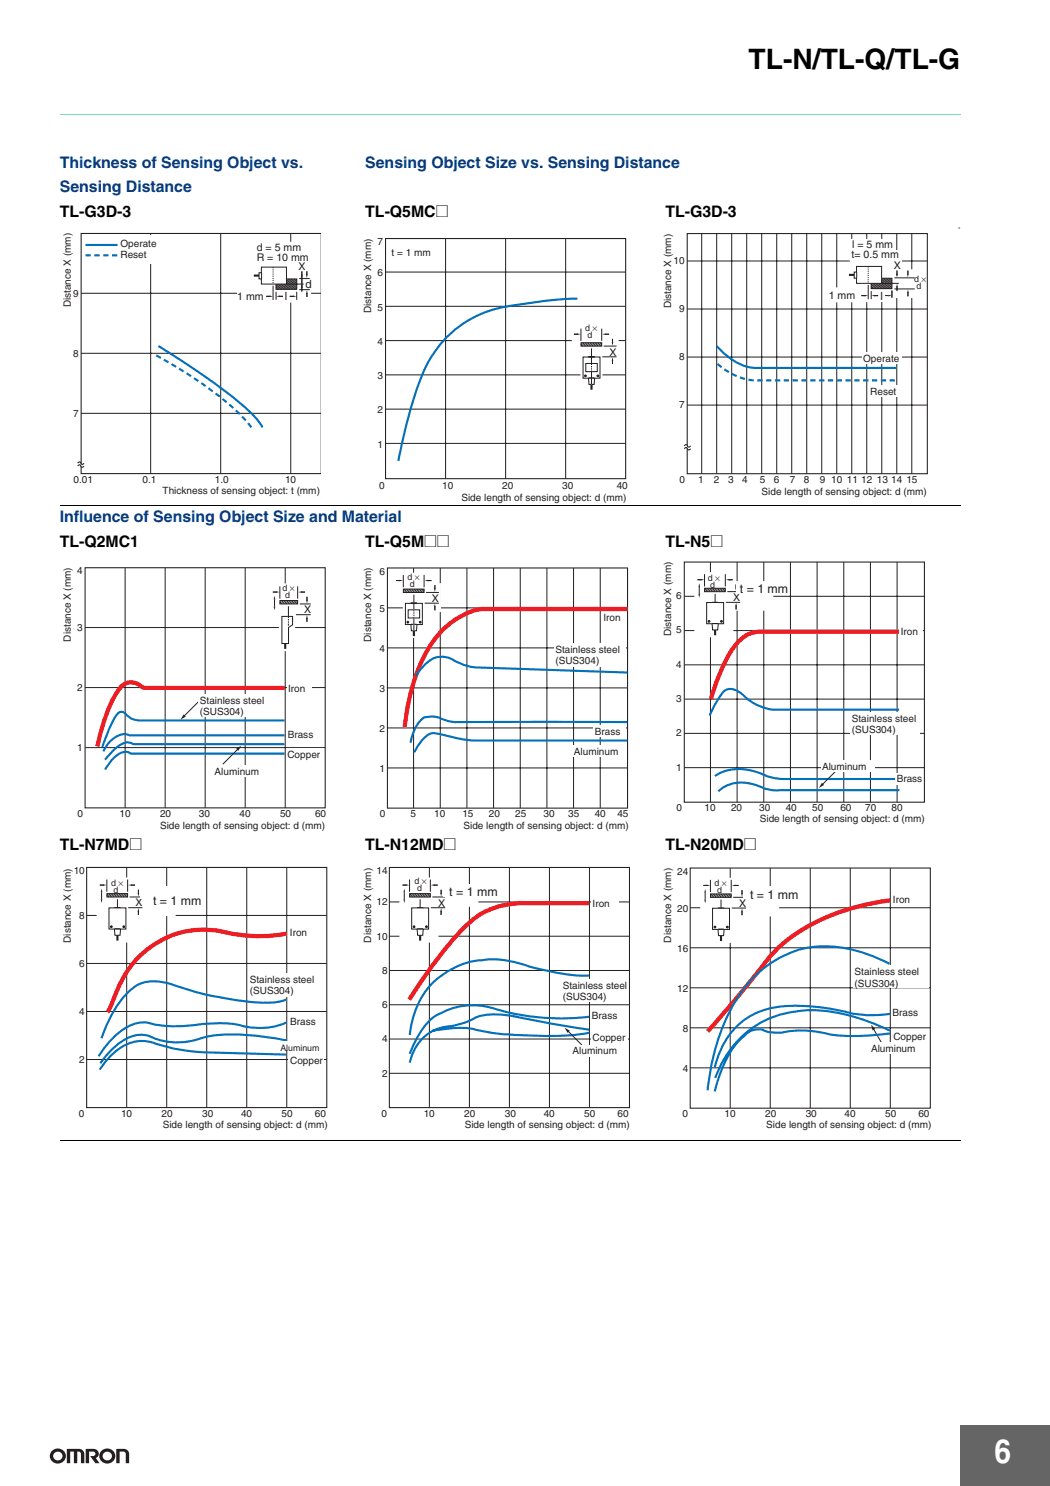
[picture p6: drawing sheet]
<svg xmlns="http://www.w3.org/2000/svg" width="210mm" height="297mm" viewBox="0 0 210 297" stroke-linecap="round" stroke-linejoin="round" font-family="sans-serif">
<g fill="#231f20">
<path d="M13.4 289.6h2.4a1.05 1.05 0 0 1 1.1 1v1.9h-.7v-1.9a.55 .55 0 0 0-.8-.4v2.3h-.6v-2.3h-.8v2.3h-.6z"/>
<path d="M23.2 289.6h.7a1.52 1.52 0 0 1 1.9 .7v2.2h-.7v-1.9v-.2l-.4-.2h-.8v2.3h-.7z"/>
<path d="M17.1 289.6h.7a1.54 1.54 0 0 1 1.9 .7 .9 .9 0 0 1-.6 1.2l.8 1h-.8l-1.1-1.5h.6a.45 .45 0 0 0 .5-.4 .45 .45 0 0 0-.5-.4h-.8v2.3h-.7z"/>
<path d="M10.7 291a.9 .9 0 0 0 1.8 0 .9 .9 0 0 0-1.8 0zM10.3 290.2a1.59 1.59 0 0 1 2.3-.3 1.59 1.59 0 0 1 0 2.3 1.59 1.59 0 0 1-2.3-.3 1.43 1.43 0 0 1 0-1.7z"/>
<path d="M20.6 291a.9 .9 0 0 0 1.8 0 .9 .9 0 0 0-1.8 0zM20.1 290.2a1.59 1.59 0 0 1 2.4-.3 1.59 1.59 0 0 1 0 2.3 1.59 1.59 0 0 1-2.4-.3 1.43 1.43 0 0 1 0-1.7z"/>
</g>
<path d="M192 285h17.9v12h-17.9z" fill="#656565"/>
<path d="M192 284.9v12.1M192 285h17.9" fill="none" stroke="#656565" stroke-width=".2"/>
<path d="M12 22.4h180v2.5h-180z" fill="#fff"/>
<path d="M12 22.9h180" fill="none" stroke="#33e69a" stroke-width=".2"/>
<path d="M12 101h180M12 228h180" fill="none" stroke="#000" stroke-width=".2"/>
<path d="M16.2 46.7h48v48h-48z" fill="#fff"/>
<path d="M64.2 46.7h-48v48h48" fill="none" stroke="#231f20" stroke-width=".21"/>
<path d="M16.2 58.6h48M30.1 46.7v48M44.1 46.7v48M58.1 46.7v48M16.2 70.6h48M16.2 82.6h48" fill="none" stroke="#231f20" stroke-width=".2"/>
<path d="M31.7 69.2l.8 .5a137.7 137.7 0 0 1 17.2 12.4l2.1 2.3 .7 1" fill="none" stroke="#0072bc" stroke-width=".42"/>
<path d="M31.2 71l.7 .4a80.1 80.1 0 0 1 16.4 11.8l2.3 2.7" fill="none" stroke="#0072bc" stroke-width=".42" stroke-dasharray="1.1 .7" stroke-linecap="butt"/>
<path d="M15.5 92.6l.2-.2a.38 .38 0 0 1 .6 .4h.3l.2-.2v.6l-.2 .2a.38 .38 0 0 1-.5-.4h-.4l-.2 .2z" fill="#fff"/>
<path d="M15.5 92.6l.2-.2a.38 .38 0 0 1 .6 .4h.3l.2-.2M15.5 93.2l.2-.2a.38 .38 0 0 1 .6 .3l.3 .1 .2-.2" fill="none" stroke="#231f20" stroke-width=".21"/>
<path d="M51.4 48.3h8.1v3.2h1.9v2.3h.8v6.7h-14.8v-3.1h2.8v-4.2h1.2z" fill="#fff"/>
<path d="M53.2 59.2h.8z" fill="#231f20"/>
<path d="M53.2 59.2h.8" fill="none" stroke="#231f20" stroke-width=".2"/>
<g fill="#231f20">
<path d="M53.9 59.1l.7 .1-.7 .2z"/>
<path d="M57.9 59.2h.8z"/>
</g>
<path d="M57.9 59.2h.8" fill="none" stroke="#231f20" stroke-width=".2"/>
<g fill="#231f20">
<path d="M58.6 59.1l.7 .1-.7 .2z"/>
<path d="M55.8 59.2h.8z"/>
</g>
<path d="M55.8 59.2h.8" fill="none" stroke="#231f20" stroke-width=".2"/>
<g fill="#231f20">
<path d="M55.2 59.2l.7-.1v.3z"/>
<path d="M60.4 56.8l.1 .7h-.3z"/>
</g>
<path d="M60.3 54.2v4.1" fill="none" stroke="#231f20" stroke-width=".2"/>
<g fill="#231f20">
<path d="M60.2 54.9h.3l-.2 .7z"/>
<path d="M61.4 58.6v.8z"/>
</g>
<path d="M61.4 58.6v.8" fill="none" stroke="#231f20" stroke-width=".2"/>
<g fill="#231f20">
<path d="M61.4 58l.1 .7h-.3z"/>
<path d="M61.3 54.2v.8z"/>
</g>
<path d="M61.3 54.2v.8" fill="none" stroke="#231f20" stroke-width=".2"/>
<path d="M61.2 54.9h.3l-.2 .7z" fill="#231f20"/>
<path d="M59.3 58.3v1.6" fill="none" stroke="#231f20" stroke-width=".2"/>
<path d="M55.2 55.8h4.1v2h-4.1z" fill="#fff"/>
<path d="M55.2 55.8h4.1v2h-4.1z" fill="none" stroke="#c7c8ca" stroke-width=".2"/>
<g fill="none" stroke="#231f20" stroke-width=".2">
<path d="M54.6 57.1v2.9M55.2 58.3v1.6M55.2 55.8h4.1v2h-4.1zM55.5 55.8l-.3 .5M55.8 55.8l-.6 .9M56.1 55.8l-.9 1.3M56.4 55.8l-1.2 1.8M56.8 55.8l-1.5 2M57.1 55.8l-1.5 2M57.3 56.8h3.4M57.4 55.8l-1.5 2M57.7 55.8l-1.5 2"/>
<path d="M58 55.8l-1.5 2M58.3 55.8l-1.5 2M58.6 55.8l-1.4 2M58.9 55.8l-1.4 2M59.3 55.8l-1.5 2M59.3 56.6l-.9 1.2M59.3 57l-.6 .8M59.3 56.1l-1.2 1.7M59.3 57.5l-.3 .3M59.8 55.7h2.1M59.8 57.9h2.1"/>
</g>
<path d="M52.3 53.4h5v3.4h-5v-1.1h-.5v-1.2h.5z" fill="#fff"/>
<path d="M52.3 53.4h5v3.4h-5v-1.1h-.5v-1.2h.5zM52.3 54.5v1.2" fill="none" stroke="#231f20" stroke-width=".2"/>
<path d="M54.6 53.4v3.4" fill="none" stroke="#231f20" stroke-width=".2" stroke-dasharray=".2 .2" stroke-linecap="butt"/>
<path d="M50.7 55.1h1.1" fill="none" stroke="#231f20" stroke-width=".42"/>
<path d="M16.6 47h18.3v5.7h-18.3z" fill="#fff"/>
<path d="M17.1 49h6.4" fill="none" stroke="#0072bc" stroke-width=".42"/>
<path d="M17.1 51h6.9" fill="none" stroke="#0072bc" stroke-width=".42" stroke-dasharray="1.1 .7" stroke-linecap="butt"/>
<path d="M77.1 47.7h48v48h-48z" fill="#fff"/>
<path d="M77.1 47.7h48v48h-48z" fill="none" stroke="#231f20" stroke-width=".21"/>
<path d="M77.1 54.4h48M89.1 47.7v48M101.1 47.7v48M113.1 47.7v48M77.1 61.2h48M77.1 68.1h48M77.1 74.9h48M77.1 81.8h48M77.1 88.6h48" fill="none" stroke="#231f20" stroke-width=".2"/>
<path d="M115.4 59.7a94.7 94.7 0 0 0-16.4 2.1 22.3 22.3 0 0 0-15.3 14.9 110.1 110.1 0 0 0-4.1 15.4" fill="none" stroke="#0072bc" stroke-width=".42"/>
<g fill="#fff">
<path d="M114.3 65.2h7.8v2.1h1.6v5.8h-3.3v5.2h-4.4v-8.6h-1.7z"/>
<path d="M116.6 71.4h3.3v4.2h-1l-.1 1.2h-1.1l-.1-1.2h-1z"/>
</g>
<path d="M117.6 71.4h-1v4.2h1l.1 1.2h1.1l.1-1.2h1v-4.2h-1.1" fill="none" stroke="#231f20" stroke-width=".2"/>
<path d="M117.1 72.7h2.3v1.6h-2.3z" fill="#fff"/>
<path d="M117.1 72.7h2.3v1.6h-2.3z" fill="none" stroke="#231f20" stroke-width=".2"/>
<circle cx="117" cy="75.1" r=".17" fill="#231f20"/>
<circle cx="117" cy="75.1" r=".17" fill="none" stroke="#231f20" stroke-width=".2"/>
<circle cx="119.5" cy="75.1" r=".17" fill="#231f20"/>
<circle cx="119.5" cy="75.1" r=".17" fill="none" stroke="#231f20" stroke-width=".2"/>
<path d="M117.7 75.6h1.1z" fill="#231f20"/>
<path d="M117.7 75.6h1.1" fill="none" stroke="#231f20" stroke-width=".2"/>
<path d="M118.2 76.9v1" fill="none" stroke="#231f20" stroke-width=".42"/>
<path d="M117.6 71.3h1.3z" fill="#231f20"/>
<path d="M117.6 71.3h1.3" fill="none" stroke="#231f20" stroke-width=".2"/>
<path d="M116.1 68.5h4.2v.7h-4.2z" fill="#fff"/>
<g fill="none" stroke="#231f20" stroke-width=".2">
<path d="M116.1 68.5h4.2v.7h-4.2zM116.4 68.5l-.3 .5M116.8 68.5l-.4 .7M117.1 68.5l-.4 .7M117.4 68.5l-.3 .7M117.7 68.5l-.3 .7M118.1 68.5l-.4 .7M118.4 68.5l-.3 .7M118.7 68.5l-.3 .7M119.1 68.5l-.4 .7M119.4 68.5l-.4 .7M119.7 68.5l-.3 .7"/>
<path d="M120.1 68.5l-.4 .7M120.3 68.7l-.3 .5M120.4 71.3h2.9M120.7 69.2h2.6"/>
</g>
<path d="M114.7 66.8h.8z" fill="#231f20"/>
<path d="M114.7 66.8h.8" fill="none" stroke="#231f20" stroke-width=".2"/>
<g fill="#231f20">
<path d="M115.4 66.7l.7 .1-.7 .2z"/>
<path d="M121 66.8h.8z"/>
</g>
<path d="M121 66.8h.8" fill="none" stroke="#231f20" stroke-width=".2"/>
<g fill="#231f20">
<path d="M120.4 66.8l.7-.1v.3z"/>
<path d="M122.4 72v.7z"/>
</g>
<path d="M122.4 72v.7" fill="none" stroke="#231f20" stroke-width=".2"/>
<g fill="#231f20">
<path d="M122.4 71.4l.2 .7h-.3z"/>
<path d="M122.4 67.7v.8z"/>
</g>
<path d="M122.4 67.7v.8" fill="none" stroke="#231f20" stroke-width=".2"/>
<path d="M122.3 68.4h.3l-.2 .7z" fill="#231f20"/>
<path d="M116.1 65.7v2.4M120.3 65.7v2.4" fill="none" stroke="#231f20" stroke-width=".2"/>
<path d="M118.2 69.6v3.4z" fill="#fff"/>
<path d="M118.2 69.6v3.4" fill="none" stroke="#231f20" stroke-width=".2"/>
<path d="M118.2 73.2v.2z" fill="#fff"/>
<path d="M118.2 73.2v.2" fill="none" stroke="#231f20" stroke-width=".2"/>
<path d="M118.2 73.6v.3z" fill="#fff"/>
<path d="M118.2 73.6v.3" fill="none" stroke="#231f20" stroke-width=".2"/>
<path d="M118.2 74.1v2.7z" fill="#fff"/>
<path d="M118.2 74.1v2.7" fill="none" stroke="#231f20" stroke-width=".2"/>
<path d="M117.6 71.3h1.3z" fill="#231f20"/>
<path d="M117.6 71.3h1.3" fill="none" stroke="#231f20" stroke-width=".2"/>
<path d="M137.4 46.7h48v48h-48z" fill="#fff"/>
<path d="M137.4 46.7h48v48h-48z" fill="none" stroke="#231f20" stroke-width=".21"/>
<g fill="none" stroke="#231f20" stroke-width=".2">
<path d="M137.4 52.2h48M140.3 46.7v48M143.3 46.7v48M146.3 46.7v48M149.3 46.7v48M152.3 46.7v48M155.3 46.7v48M158.3 46.7v48M161.3 46.7v48M164.3 46.7v48M167.3 46.7v48M170.3 46.7v48"/>
<path d="M173.3 46.7v48M176.3 46.7v48M179.3 46.7v48M182.3 46.7v48M137.4 61.8h48M137.4 71.4h48M137.4 81h48"/>
</g>
<path d="M143.3 69.2a13.5 13.5 0 0 0 6.4 4.2l1.2 .1h28.4" fill="none" stroke="#0072bc" stroke-width=".42"/>
<path d="M143.4 72.7a13 13 0 0 0 7.5 3.3h28.4" fill="none" stroke="#0072bc" stroke-width=".42" stroke-dasharray="1.1 .7" stroke-linecap="butt"/>
<path d="M136.8 89.1l.2-.2a.38 .38 0 0 1 .5 .4h.4l.2-.2v.6l-.2 .2a.38 .38 0 0 1-.6-.4h-.3l-.2 .2z" fill="#fff"/>
<path d="M136.8 89.1l.2-.2a.38 .38 0 0 1 .5 .4h.4l.2-.2M136.8 89.7l.2-.2a.38 .38 0 0 1 .5 .4h.4l.2-.2" fill="none" stroke="#231f20" stroke-width=".21"/>
<path d="M170 47.8h8.4v2.2h2l-.1 3.8h3.1v5.8h-6.7v.8l-10 .1v-3l2.5-.1v-4.2h.6z" fill="#fff"/>
<path d="M172.2 59.1h.8z" fill="#231f20"/>
<path d="M172.2 59.1h.8" fill="none" stroke="#231f20" stroke-width=".2"/>
<g fill="#231f20">
<path d="M172.9 58.9l.7 .2-.7 .1z"/>
<path d="M177.6 58.9l.7 .2-.7 .1z"/>
<path d="M174.8 59.1h.7z"/>
</g>
<path d="M174.8 59.1h.7" fill="none" stroke="#231f20" stroke-width=".2"/>
<g fill="#231f20">
<path d="M174.2 59.1l.7-.2v.3z"/>
<path d="M179.3 56.7l.2 .7h-.3z"/>
<path d="M179.3 54.1v.9z"/>
</g>
<path d="M179.3 54.1v.9" fill="none" stroke="#231f20" stroke-width=".2"/>
<path d="M179.3 57.3v.8z" fill="#231f20"/>
<path d="M179.3 57.3v.8" fill="none" stroke="#231f20" stroke-width=".2"/>
<g fill="#231f20">
<path d="M179.2 54.8h.3l-.2 .7z"/>
<path d="M181.5 58.5v.7z"/>
</g>
<path d="M181.5 58.5v.7" fill="none" stroke="#231f20" stroke-width=".2"/>
<g fill="#231f20">
<path d="M181.5 57.9l.2 .7h-.3z"/>
<path d="M181.5 54.1v.8z"/>
</g>
<path d="M181.5 54.1v.8" fill="none" stroke="#231f20" stroke-width=".2"/>
<path d="M181.3 54.8h.3l-.1 .7z" fill="#231f20"/>
<path d="M174.2 55.6h4.1v2.1h-4.1z" fill="#fff"/>
<path d="M174.2 55.6h4.1v2.1h-4.1z" fill="none" stroke="#c7c8ca" stroke-width=".2"/>
<g fill="none" stroke="#231f20" stroke-width=".2">
<path d="M173.6 56.9v2.9M174.2 58.2v1.6M174.2 55.6h4.1v2.1h-4.1zM174.5 55.6l-.4 .5M174.8 55.6l-.6 .9M175.1 55.6l-1 1.4M175.4 55.6l-1.3 1.8M175.7 55.6l-1.4 2.1M176 55.6l-1.4 2.1M176.2 56.6h3.5M176.4 55.6l-1.5 2.1M176.7 55.6l-1.5 2.1"/>
<path d="M177 55.6l-1.5 2.1M177.3 55.6l-1.5 2.1M177.6 55.6l-1.5 2.1M177.9 55.6l-1.5 2.1M178.2 55.6l-1.4 2.1M178.3 56.5l-.9 1.2M178.3 56.9l-.6 .8M178.3 56l-1.2 1.7M178.3 57.3l-.3 .4M178.8 55.5h4M178.8 57.8h4.1"/>
</g>
<path d="M171.2 53.3h5v3.3h-5v-1h-.4v-1.2h.4z" fill="#fff"/>
<path d="M171.2 53.3h5v3.3h-5v-1h-.4v-1.2h.4zM171.3 54.4v1.2" fill="none" stroke="#231f20" stroke-width=".2"/>
<path d="M173.6 53.3v3.4" fill="none" stroke="#231f20" stroke-width=".2" stroke-dasharray=".2 .2" stroke-linecap="butt"/>
<path d="M169.7 54.9h1.1" fill="none" stroke="#231f20" stroke-width=".42"/>
<path d="M178.3 58.1v1.4z" fill="#231f20"/>
<path d="M176.9 59.1h.7M178.3 58.1v1.4" fill="none" stroke="#231f20" stroke-width=".2"/>
<g fill="#fff">
<path d="M172.3 70.3h7.9v2.4h-7.9z"/>
<path d="M173.7 76.9h6.7v2.4h-6.7z"/>
<path d="M17 113.5h48v48h-48z"/>
</g>
<path d="M17 113.5h48v48h-48z" fill="none" stroke="#231f20" stroke-width=".21"/>
<path d="M25 113.5v48M33 113.5v48M41 113.5v48M49 113.5v48M57 113.5v48M17 137.4h48M17 125.4h48M17 149.4h48M39.8 140.1l-3 3.1" fill="none" stroke="#231f20" stroke-width=".2"/>
<path d="M56.9 137.5h-27.9l-.6-.2a2.83 2.83 0 0 0-4.6 .5 30.7 30.7 0 0 0-4.2 10.7l-.1 .7" fill="none" stroke="#ee1d23" stroke-width=".85" stroke-linecap="butt"/>
<path d="M56.9 144h-29a3.2 3.2 0 0 1-2.7-1.2l-.5-.4a1.17 1.17 0 0 0-1.5 .6 32.2 32.2 0 0 0-2.7 6.3M56.9 147h-31a3.7 3.7 0 0 0-4.3 1.6l-.9 1.6M56.9 148.8h-30.2a2.71 2.71 0 0 0-3.5 .7l-2.2 2.4M56.9 150.6h-30.8a2.22 2.22 0 0 0-2.7 .4l-1.2 1.2-1.2 1.6" fill="none" stroke="#0072bc" stroke-width=".42"/>
<path d="M36.7 142.8l.4 .4-1 .6z" fill="#231f20"/>
<path d="M47.6 149.7l-3.1 3.1" fill="none" stroke="#231f20" stroke-width=".2"/>
<path d="M47.2 149.7l1-.6-.6 1z" fill="#231f20"/>
<path d="M54.1 116.6h7.3v2.2h1.2v5.9h-3.6v5.5h-3.2v-7.6h-1.7z" fill="#fff"/>
<path d="M59.2 122.9h2.9M59.9 120.7h2.2" fill="none" stroke="#231f20" stroke-width=".2"/>
<path d="M54.6 118.3h.7z" fill="#231f20"/>
<path d="M54.6 118.3h.7" fill="none" stroke="#231f20" stroke-width=".2"/>
<g fill="#231f20">
<path d="M55.2 118.2l.7 .1-.7 .2z"/>
<path d="M60.2 118.4h.8z"/>
</g>
<path d="M60.2 118.4h.8" fill="none" stroke="#231f20" stroke-width=".2"/>
<g fill="#231f20">
<path d="M59.6 118.3l.7-.1v.3z"/>
<path d="M61.4 123.5v.8z"/>
</g>
<path d="M61.4 123.5v.8" fill="none" stroke="#231f20" stroke-width=".2"/>
<g fill="#231f20">
<path d="M61.4 122.9l.1 .7h-.3z"/>
<path d="M61.4 119.3v.8z"/>
</g>
<path d="M61.4 119.3v.8" fill="none" stroke="#231f20" stroke-width=".2"/>
<path d="M61.2 119.9h.3l-.1 .7z" fill="#231f20"/>
<path d="M55.9 117.2v2.5M59.5 117.2v2.5" fill="none" stroke="#231f20" stroke-width=".2"/>
<path d="M56 120h3.5v.7h-3.5z" fill="#fff"/>
<g fill="none" stroke="#231f20" stroke-width=".2">
<path d="M54.9 119.8v1.4M56 120h3.5v.7h-3.5zM56.3 120l-.3 .6M56.6 120l-.4 .7M56.9 120l-.3 .7M57.3 120l-.4 .7M57.6 120l-.4 .7M57.9 120l-.3 .7M58.3 120l-.4 .7M58.6 120l-.4 .7M58.9 120l-.3 .7M59.3 120l-.4 .7"/>
<path d="M59.5 120.2l-.3 .5"/>
</g>
<g fill="#231f20">
<path d="M54.7 121.2h.3l-.1 .8z"/>
<path d="M54.9 119.1l.1 .7h-.3z"/>
</g>
<path d="M56.4 123.2h2.1v1.7l-.8 .5v3.2h-1.3z" fill="#fff"/>
<path d="M56.4 123.2h2.1v1.7l-.8 .5v3.2h-1.3z" fill="none" stroke="#231f20" stroke-width=".2"/>
<path d="M57 128.7v1" fill="none" stroke="#231f20" stroke-width=".42"/>
<path d="M57.7 121.2v2.4z" fill="#fff"/>
<path d="M57.7 121.2v2.4" fill="none" stroke="#231f20" stroke-width=".2"/>
<path d="M57.7 123.7v.3z" fill="#fff"/>
<path d="M57.7 123.7v.3" fill="none" stroke="#231f20" stroke-width=".2"/>
<path d="M57.7 124.7v.4z" fill="#fff"/>
<path d="M57.7 124.7v.4" fill="none" stroke="#231f20" stroke-width=".2"/>
<path d="M57.7 124.2v.3z" fill="#fff"/>
<path d="M57.7 124.2v.3" fill="none" stroke="#231f20" stroke-width=".2"/>
<g fill="#fff">
<path d="M39.7 138.8h15.3v4.5h-15.3z"/>
<path d="M42.7 152.9h10.7v2.4h-10.7z"/>
<path d="M57.3 136.4h5v2.4h-5z"/>
<path d="M57.2 149.6h7.4v2.4h-7.4z"/>
<path d="M57.3 145.6h6.6v2.4h-6.6z"/>
<path d="M77.5 113.5h48v48h-48z"/>
</g>
<path d="M77.5 113.5h48v48h-48z" fill="none" stroke="#231f20" stroke-width=".21"/>
<g fill="none" stroke="#231f20" stroke-width=".2">
<path d="M82.7 113.5v48M88 113.5v48M93.3 113.5v48M98.7 113.5v48M104 113.5v48M109.3 113.5v48M114.7 113.5v48M120 113.5v48M77.5 121.5h48M77.5 129.5h48M77.5 137.5h48M77.5 145.5h48"/>
<path d="M77.5 153.5h48"/>
</g>
<path d="M125.4 121.7h-29.1a15.6 15.6 0 0 0-10.7 8.1 40.9 40.9 0 0 0-4.7 15.6" fill="none" stroke="#ee1d23" stroke-width=".85" stroke-linecap="butt"/>
<path d="M125.4 134.4l-30.4-1a12.4 12.4 0 0 1-5-1.8 4.5 4.5 0 0 0-5.4 1.6l-1.5 2M125.4 144.3h-32.3a10 10 0 0 1-5.8-1l-1.5-.1a2.1 2.1 0 0 0-1.8 .9 9 9 0 0 0-1.9 4.4M125.4 148h-30.4l-2.4-.2-4.7-1.1a2.81 2.81 0 0 0-3.3 1l-1.1 1.4-.7 1.3" fill="none" stroke="#0072bc" stroke-width=".42"/>
<g fill="#fff">
<path d="M78.8 114.5h7.8v2.1h1.6v5.7h-3.3v5.2h-4.4v-8.6h-1.7z"/>
<path d="M81 120.6h3.4v4.2h-1l-.1 1.3h-1.1l-.1-1.3h-1.1z"/>
</g>
<path d="M82.1 120.6h-1.1v4.2h1.1l.1 1.3h1.1l.1-1.3h1v-4.2h-1.1" fill="none" stroke="#231f20" stroke-width=".2"/>
<path d="M81.6 121.9h2.3v1.6h-2.3z" fill="#fff"/>
<path d="M81.6 121.9h2.3v1.6h-2.3z" fill="none" stroke="#231f20" stroke-width=".2"/>
<circle cx="81.5" cy="124.4" r=".17" fill="#231f20"/>
<circle cx="81.5" cy="124.4" r=".17" fill="none" stroke="#231f20" stroke-width=".2"/>
<circle cx="84" cy="124.4" r=".17" fill="#231f20"/>
<circle cx="84" cy="124.4" r=".17" fill="none" stroke="#231f20" stroke-width=".2"/>
<path d="M82.2 124.8h1.1z" fill="#231f20"/>
<path d="M82.2 124.8h1.1" fill="none" stroke="#231f20" stroke-width=".2"/>
<path d="M82.7 126.1v1" fill="none" stroke="#231f20" stroke-width=".42"/>
<path d="M82.1 120.6h1.3z" fill="#231f20"/>
<path d="M82.1 120.6h1.3" fill="none" stroke="#231f20" stroke-width=".2"/>
<path d="M80.6 117.8h4.2v.6h-4.2z" fill="#fff"/>
<g fill="none" stroke="#231f20" stroke-width=".2">
<path d="M80.6 117.8h4.2v.6h-4.2zM80.9 117.7l-.3 .6M81.2 117.7l-.3 .7M81.6 117.7l-.4 .7M81.9 117.7l-.4 .7M82.2 117.7l-.3 .7M82.6 117.7l-.4 .7M82.9 117.7l-.4 .7M83.2 117.7l-.3 .7M83.6 117.7l-.4 .7M83.9 117.7l-.4 .7M84.2 117.7l-.3 .7"/>
<path d="M84.6 117.7l-.4 .7M84.8 118l-.3 .4M85.2 118.4h2.5M84.9 120.6h2.8"/>
</g>
<path d="M79.2 116h.8z" fill="#231f20"/>
<path d="M79.2 116h.8" fill="none" stroke="#231f20" stroke-width=".2"/>
<g fill="#231f20">
<path d="M79.9 115.9l.7 .1-.7 .2z"/>
<path d="M85.5 116.1h.7z"/>
</g>
<path d="M85.5 116.1h.7" fill="none" stroke="#231f20" stroke-width=".2"/>
<g fill="#231f20">
<path d="M84.9 116l.7-.1v.3z"/>
<path d="M86.9 121.2v.8z"/>
</g>
<path d="M86.9 121.2v.8" fill="none" stroke="#231f20" stroke-width=".2"/>
<g fill="#231f20">
<path d="M86.9 120.6l.2 .7h-.3z"/>
<path d="M86.9 117v.8z"/>
</g>
<path d="M86.9 117v.8" fill="none" stroke="#231f20" stroke-width=".2"/>
<path d="M86.8 117.6h.3l-.2 .7z" fill="#231f20"/>
<path d="M80.6 114.9v2.5M84.8 114.9v2.5" fill="none" stroke="#231f20" stroke-width=".2"/>
<path d="M82.7 118.9v3.3z" fill="#fff"/>
<path d="M82.7 118.9v3.3" fill="none" stroke="#231f20" stroke-width=".2"/>
<path d="M82.7 122.4v.3z" fill="#fff"/>
<path d="M82.7 122.4v.3" fill="none" stroke="#231f20" stroke-width=".2"/>
<path d="M82.7 122.9v.2z" fill="#fff"/>
<path d="M82.7 122.9v.2" fill="none" stroke="#231f20" stroke-width=".2"/>
<path d="M82.7 123.3v2.8z" fill="#fff"/>
<path d="M82.7 123.3v2.8" fill="none" stroke="#231f20" stroke-width=".2"/>
<path d="M82.1 120.6h1.3z" fill="#231f20"/>
<path d="M82.1 120.6h1.3" fill="none" stroke="#231f20" stroke-width=".2"/>
<g fill="#fff">
<path d="M110.8 128.6h14.4v4.7h-14.4z"/>
<path d="M114.5 149h10.7v2.4h-10.7z"/>
<path d="M120.4 122.3h4.8v2.4h-4.8z"/>
<path d="M118.7 145h6.4v2.4h-6.4z"/>
<path d="M136.8 112.4h48v48h-48z"/>
</g>
<path d="M136.8 112.4h48v48h-48z" fill="none" stroke="#231f20" stroke-width=".21"/>
<g fill="none" stroke="#231f20" stroke-width=".2">
<path d="M136.8 119.2h48M142 112.4v48M147.4 112.4v48M152.7 112.4v48M158 112.4v48M163.3 112.4v48M168.7 112.4v48M174 112.4v48M179.3 112.4v48M136.8 139.7h48M136.8 132.9h48M136.8 126h48"/>
<path d="M136.8 153.4h48M136.8 146.6h48M167.2 154.1l-2.8 2.7"/>
</g>
<path d="M179.7 126.3h-26.8a6.4 6.4 0 0 0-6.1 2.9 38.5 38.5 0 0 0-4.7 10.6" fill="none" stroke="#ee1d23" stroke-width=".85" stroke-linecap="butt"/>
<path d="M142.9 155.1a9 9 0 0 1 8.6-.7l2.8 1 2.4 .3h23M179.7 141.9h-25.3a10.1 10.1 0 0 1-5.8-3 3.1 3.1 0 0 0-3.6-.9 15.8 15.8 0 0 0-3.1 5M179.8 157.9l-24.7 .1-1.8-.3a10 10 0 0 0-7.8-.8l-1.2 .7-.7 .6" fill="none" stroke="#0072bc" stroke-width=".42"/>
<path d="M164.3 156.5l.4 .4-1 .6z" fill="#231f20"/>
<g fill="#fff">
<path d="M138.8 114.4h7.8v2h8v5.7h-8v5.3h-7.8z"/>
<path d="M140.9 117.6h4.1v.7h-4.1z"/>
</g>
<g fill="none" stroke="#231f20" stroke-width=".2">
<path d="M140.9 117.6h4.1v.7h-4.1zM141.1 117.6l-.2 .5M141.5 117.6l-.4 .7M141.8 117.6l-.4 .7M142.1 117.6l-.3 .7M142.5 117.6l-.4 .7M142.8 117.6l-.4 .7M143.1 117.6l-.3 .7M143.5 117.6l-.4 .7M143.8 117.6l-.4 .7M144.1 117.6l-.4 .7M144.4 117.6l-.3 .7"/>
<path d="M144.8 117.6l-.4 .7M145 117.8l-.3 .5M145.4 118.3h2.6M145.1 120.4h2.9"/>
</g>
<path d="M139.4 115.9h.8z" fill="#231f20"/>
<path d="M139.4 115.9h.8" fill="none" stroke="#231f20" stroke-width=".2"/>
<g fill="#231f20">
<path d="M140.1 115.7l.7 .2-.7 .1z"/>
<path d="M145.7 115.9h.8z"/>
</g>
<path d="M145.7 115.9h.8" fill="none" stroke="#231f20" stroke-width=".2"/>
<g fill="#231f20">
<path d="M145.1 115.9l.7-.2v.3z"/>
<path d="M147.1 121.1v.7z"/>
</g>
<path d="M147.1 121.1v.7" fill="none" stroke="#231f20" stroke-width=".2"/>
<g fill="#231f20">
<path d="M147.2 120.5l.1 .7h-.3z"/>
<path d="M147.2 116.8v.8z"/>
</g>
<path d="M147.2 116.8v.8" fill="none" stroke="#231f20" stroke-width=".2"/>
<path d="M147 117.5h.3l-.1 .7z" fill="#231f20"/>
<path d="M140.8 114.8v2.4M145 114.8v2.4" fill="none" stroke="#231f20" stroke-width=".2"/>
<path d="M143 118.7v3.4z" fill="#fff"/>
<path d="M143 118.7v3.4" fill="none" stroke="#231f20" stroke-width=".2"/>
<path d="M143 122.2v.3z" fill="#fff"/>
<path d="M143 122.2v.3" fill="none" stroke="#231f20" stroke-width=".2"/>
<path d="M143 122.7v.3z" fill="#fff"/>
<path d="M143 122.7v.3" fill="none" stroke="#231f20" stroke-width=".2"/>
<path d="M143 123.1v2.8z" fill="#fff"/>
<path d="M143 123.1v2.8" fill="none" stroke="#231f20" stroke-width=".2"/>
<path d="M141.3 120.4h3.4v4.3h-1.1l-.1 1.2h-1l-.1-1.2h-1.1z" fill="#fff"/>
<path d="M142.3 120.4h-1v4.3h1.1l.1 1.2h1l.1-1.2h1.1v-4.3h-1.2" fill="none" stroke="#231f20" stroke-width=".2"/>
<circle cx="141.7" cy="124.2" r=".17" fill="#231f20"/>
<circle cx="141.7" cy="124.2" r=".17" fill="none" stroke="#231f20" stroke-width=".2"/>
<circle cx="144.2" cy="124.2" r=".17" fill="#231f20"/>
<circle cx="144.2" cy="124.2" r=".17" fill="none" stroke="#231f20" stroke-width=".2"/>
<path d="M142.4 124.6h1.1z" fill="#231f20"/>
<path d="M142.4 124.6h1.1" fill="none" stroke="#231f20" stroke-width=".2"/>
<path d="M142.3 120.4h1.3z" fill="#231f20"/>
<path d="M139.8 117.3v1.4M142.3 120.4h1.3" fill="none" stroke="#231f20" stroke-width=".2"/>
<path d="M143 125.9v1.1" fill="none" stroke="#231f20" stroke-width=".42"/>
<g fill="#231f20">
<path d="M139.6 118.7h.3l-.1 .8z"/>
<path d="M139.8 116.6l.1 .7h-.3z"/>
</g>
<g fill="#fff">
<path d="M147.2 116.1h8.3v2.6h-8.3z"/>
<path d="M170 142.4h13.9v4.5h-13.9z"/>
<path d="M164.1 151.9h10.7v2.4h-10.7z"/>
<path d="M179.8 125h4.7v2.4h-4.7z"/>
<path d="M179 154.4h5.5v2.4h-5.5z"/>
<path d="M17.3 173.4h48v48h-48z"/>
</g>
<path d="M17.3 173.4h48v48h-48z" fill="none" stroke="#231f20" stroke-width=".21"/>
<path d="M25.3 173.4v48M33.3 173.4v48M41.3 173.4v48M49.3 173.4v48M57.3 173.4v48M17.3 192.6h48M17.3 183h48M17.3 211.8h48M17.3 202.2h48" fill="none" stroke="#231f20" stroke-width=".2"/>
<g fill="#fff">
<path d="M19.3 175.4h7.8v2.1h8v5.6h-8v5.3h-7.8z"/>
<path d="M21.4 178.6h4.1v.7h-4.1z"/>
</g>
<g fill="none" stroke="#231f20" stroke-width=".2">
<path d="M21.4 178.6h4.1v.7h-4.1zM21.6 178.6l-.2 .5M22 178.6l-.4 .7M22.3 178.6l-.4 .7M22.6 178.6l-.3 .7M23 178.6l-.4 .7M23.3 178.6l-.4 .7M23.6 178.6l-.3 .7M24 178.6l-.4 .7M24.3 178.6l-.4 .7M24.6 178.6l-.3 .7M25 178.6l-.4 .7"/>
<path d="M25.3 178.6l-.4 .7M25.5 178.8l-.2 .5M25.9 179.3h2.6M25.6 181.4h2.9"/>
</g>
<path d="M20 176.9h.7z" fill="#231f20"/>
<path d="M20 176.9h.7" fill="none" stroke="#231f20" stroke-width=".2"/>
<g fill="#231f20">
<path d="M20.6 176.8l.7 .1-.7 .2z"/>
<path d="M26.2 176.9h.8z"/>
</g>
<path d="M26.2 176.9h.8" fill="none" stroke="#231f20" stroke-width=".2"/>
<g fill="#231f20">
<path d="M25.6 176.9l.7-.1v.3z"/>
<path d="M27.7 182.1v.8z"/>
</g>
<path d="M27.7 182.1v.8" fill="none" stroke="#231f20" stroke-width=".2"/>
<g fill="#231f20">
<path d="M27.7 181.5l.1 .7h-.3z"/>
<path d="M27.7 177.9v.7z"/>
</g>
<path d="M27.7 177.9v.7" fill="none" stroke="#231f20" stroke-width=".2"/>
<path d="M27.5 178.5h.3l-.1 .7z" fill="#231f20"/>
<path d="M21.4 175.8v2.5M25.5 175.8v2.5" fill="none" stroke="#231f20" stroke-width=".2"/>
<path d="M23.5 179.7v3.4z" fill="#fff"/>
<path d="M23.5 179.7v3.4" fill="none" stroke="#231f20" stroke-width=".2"/>
<path d="M23.5 183.3v.3z" fill="#fff"/>
<path d="M23.5 183.3v.3" fill="none" stroke="#231f20" stroke-width=".2"/>
<path d="M23.5 183.7v.3z" fill="#fff"/>
<path d="M23.5 183.7v.3" fill="none" stroke="#231f20" stroke-width=".2"/>
<path d="M23.5 184.2v2.8z" fill="#fff"/>
<path d="M23.5 184.2v2.8" fill="none" stroke="#231f20" stroke-width=".2"/>
<path d="M21.8 181.5h3.4v4.2h-1.1l-.1 1.3h-1l-.1-1.3h-1.1z" fill="#fff"/>
<path d="M22.9 181.5h-1.1v4.2h1.1l.1 1.3h1l.1-1.3h1.1v-4.2h-1.1" fill="none" stroke="#231f20" stroke-width=".2"/>
<circle cx="22.3" cy="185.2" r=".17" fill="#231f20"/>
<circle cx="22.3" cy="185.2" r=".17" fill="none" stroke="#231f20" stroke-width=".2"/>
<circle cx="24.7" cy="185.2" r=".17" fill="#231f20"/>
<circle cx="24.7" cy="185.2" r=".17" fill="none" stroke="#231f20" stroke-width=".2"/>
<path d="M22.9 185.7h1.1z" fill="#231f20"/>
<path d="M22.9 185.7h1.1" fill="none" stroke="#231f20" stroke-width=".2"/>
<path d="M22.8 181.4h1.3z" fill="#231f20"/>
<path d="M20.3 178.4v1.4M22.8 181.4h1.3" fill="none" stroke="#231f20" stroke-width=".2"/>
<path d="M23.5 187v1" fill="none" stroke="#231f20" stroke-width=".42"/>
<g fill="#231f20">
<path d="M20.1 179.8h.4l-.2 .7z"/>
<path d="M20.3 177.6l.2 .8h-.4z"/>
</g>
<path d="M57.3 186.6a30.5 30.5 0 0 1-13.2-.5 18.6 18.6 0 0 0-20.8 12.2l-1.2 2.9-.6 1.1" fill="none" stroke="#ee1d23" stroke-width=".85" stroke-linecap="butt"/>
<path d="M57.2 199.8a16.6 16.6 0 0 1-8 .4 61.5 61.5 0 0 1-14.9-3.5 8.4 8.4 0 0 0-7.3 .5 21.3 21.3 0 0 0-6.7 10.3M57.2 210.8l-16.7-.5a32.3 32.3 0 0 1-9.7-1.8 8.2 8.2 0 0 0-8.8 2.6l-2.1 2.7M57.3 204.4a14.1 14.1 0 0 1-9.8 .4 32.2 32.2 0 0 0-9.5 .2 20.5 20.5 0 0 1-8.5-.6 8.7 8.7 0 0 0-6.9 3.1l-1.6 1.7-1.3 2M57.4 208a43.8 43.8 0 0 0-15.8-.8l-.6 .1a13.6 13.6 0 0 1-11.2-.2 7.3 7.3 0 0 0-6.8 2.1l-1.6 1.6-1.3 1.7" fill="none" stroke="#0072bc" stroke-width=".42"/>
<g fill="#fff">
<path d="M27.9 177.1h8.3v2.6h-8.3z"/>
<path d="M49.7 194.6h15.4v4.7h-15.4z"/>
<path d="M55.8 208.2h9.3v1.7h-9.3z"/>
<path d="M57.7 185.2h5.5v2.4h-5.5z"/>
<path d="M57.8 210.8h7v2.4h-7z"/>
<path d="M57.8 203h5.4v2.4h-5.4z"/>
<path d="M77.8 173.4h48v48h-48z"/>
</g>
<path d="M77.8 173.4h48v48h-48z" fill="none" stroke="#231f20" stroke-width=".21"/>
<path d="M85.8 173.4v48M93.8 173.4v48M101.8 173.4v48M109.8 173.4v48M117.8 173.4v48M77.8 194h48M77.8 187.1h48M77.8 180.3h48M77.8 214.5h48M77.8 207.7h48M77.8 200.8h48" fill="none" stroke="#231f20" stroke-width=".2"/>
<path d="M117.8 180.5h-13.9a16.2 16.2 0 0 0-12.5 6.4 102.6 102.6 0 0 0-9.6 12.9" fill="none" stroke="#ee1d23" stroke-width=".85" stroke-linecap="butt"/>
<path d="M117.8 195a38.5 38.5 0 0 1-11.1-1.6 21.2 21.2 0 0 0-10.2-1.5 15.8 15.8 0 0 0-14.6 15M86.4 206.1a28.1 28.1 0 0 1 7.6-.5 56.5 56.5 0 0 0 14.6 1.5l4.9-.1 4.4-.6M117.8 203.2a48.1 48.1 0 0 1-20.4-2 14 14 0 0 0-11.2 2.5 19 19 0 0 0-4.3 6.9M117.8 205.8l-11.2-1.9a41.3 41.3 0 0 0-8.2-1.1l-2.6 .3a17.9 17.9 0 0 1-7.2 2.2 9 9 0 0 0-6.7 7.1" fill="none" stroke="#0072bc" stroke-width=".42"/>
<g fill="#fff">
<path d="M79.8 175.4h7.8v2.1h8v3l-6.3 2.6h-1.7v5.3h-7.8z"/>
<path d="M81.9 178.6h4.1v.7h-4.1z"/>
</g>
<g fill="none" stroke="#231f20" stroke-width=".2">
<path d="M81.9 178.6h4.1v.7h-4.1zM82.2 178.6l-.3 .5M82.5 178.6l-.4 .7M82.8 178.6l-.3 .7M83.2 178.6l-.4 .7M83.5 178.6l-.4 .7M83.8 178.6l-.3 .7M84.2 178.6l-.4 .7M84.5 178.6l-.4 .7M84.8 178.6l-.3 .7M85.1 178.6l-.3 .7M85.5 178.6l-.4 .7"/>
<path d="M85.8 178.6l-.4 .7M86 178.8l-.2 .5M86.4 179.3h2.6M86.1 181.4h2.9"/>
</g>
<path d="M80.5 176.9h.7z" fill="#231f20"/>
<path d="M80.5 176.9h.7" fill="none" stroke="#231f20" stroke-width=".2"/>
<g fill="#231f20">
<path d="M81.1 176.8l.7 .1-.7 .2z"/>
<path d="M86.7 176.9h.8z"/>
</g>
<path d="M86.7 176.9h.8" fill="none" stroke="#231f20" stroke-width=".2"/>
<g fill="#231f20">
<path d="M86.1 176.9l.7-.1v.3z"/>
<path d="M88.2 182.1v.8z"/>
</g>
<path d="M88.2 182.1v.8" fill="none" stroke="#231f20" stroke-width=".2"/>
<g fill="#231f20">
<path d="M88.2 181.5l.1 .7h-.3z"/>
<path d="M88.2 177.9v.7z"/>
</g>
<path d="M88.2 177.9v.7" fill="none" stroke="#231f20" stroke-width=".2"/>
<path d="M88 178.5h.3l-.1 .7z" fill="#231f20"/>
<path d="M81.9 175.8v2.5M86 175.8v2.5" fill="none" stroke="#231f20" stroke-width=".2"/>
<path d="M84 179.7v3.4z" fill="#fff"/>
<path d="M84 179.7v3.4" fill="none" stroke="#231f20" stroke-width=".2"/>
<path d="M84 183.3v.3z" fill="#fff"/>
<path d="M84 183.3v.3" fill="none" stroke="#231f20" stroke-width=".2"/>
<path d="M84 183.7v.3z" fill="#fff"/>
<path d="M84 183.7v.3" fill="none" stroke="#231f20" stroke-width=".2"/>
<path d="M84 184.2v2.8z" fill="#fff"/>
<path d="M84 184.2v2.8" fill="none" stroke="#231f20" stroke-width=".2"/>
<path d="M82.3 181.5h3.4v4.2h-1.1l-.1 1.3h-1l-.1-1.3h-1.1z" fill="#fff"/>
<path d="M83.4 181.5h-1.1v4.2h1.1l.1 1.3h1l.1-1.3h1.1v-4.2h-1.1" fill="none" stroke="#231f20" stroke-width=".2"/>
<circle cx="82.8" cy="185.2" r=".17" fill="#231f20"/>
<circle cx="82.8" cy="185.2" r=".17" fill="none" stroke="#231f20" stroke-width=".2"/>
<circle cx="85.3" cy="185.2" r=".17" fill="#231f20"/>
<circle cx="85.3" cy="185.2" r=".17" fill="none" stroke="#231f20" stroke-width=".2"/>
<path d="M83.4 185.7h1.2z" fill="#231f20"/>
<path d="M83.4 185.7h1.2" fill="none" stroke="#231f20" stroke-width=".2"/>
<path d="M83.4 181.5h1.2z" fill="#231f20"/>
<path d="M80.8 178.4v1.4M83.4 181.5h1.2" fill="none" stroke="#231f20" stroke-width=".2"/>
<path d="M84 187v1" fill="none" stroke="#231f20" stroke-width=".42"/>
<g fill="#231f20">
<path d="M80.6 179.8h.4l-.2 .7z"/>
<path d="M80.8 177.6l.2 .8h-.3z"/>
</g>
<path d="M113.5 206.1l2.8 2.8" fill="none" stroke="#231f20" stroke-width=".2"/>
<path d="M112.9 205.4l1 .6-.4 .5z" fill="#231f20"/>
<g fill="#fff">
<path d="M88.6 176.8h8.3v2.6h-8.3z"/>
<path d="M114.2 208.8h10.7v2.4h-10.7z"/>
<path d="M118.2 179.3h5.5v2.4h-5.5z"/>
<path d="M118.2 206.2h7.3v2.4h-7.3z"/>
<path d="M118.1 201.8h6.8v2.4h-6.8z"/>
<path d="M112.2 195.7h13.4v4.5h-13.4z"/>
<path d="M138 173.5h48v48h-48z"/>
</g>
<path d="M138 173.5h48v48h-48z" fill="none" stroke="#231f20" stroke-width=".21"/>
<path d="M146 173.5v48M154 173.5v48M162 173.5v48M170 173.5v48M178 173.5v48M138 197.5h48M138 189.5h48M138 181.5h48M138 213.5h48M138 205.5h48" fill="none" stroke="#231f20" stroke-width=".2"/>
<g fill="#fff">
<path d="M140 175.5h7.8v2h8v5.7h-8v5.3h-7.8z"/>
<path d="M142 178.7h4.2v.7h-4.2z"/>
</g>
<g fill="none" stroke="#231f20" stroke-width=".2">
<path d="M142 178.7h4.2v.7h-4.2zM142.3 178.7l-.3 .5M142.6 178.7l-.3 .7M143 178.7l-.4 .7M143.3 178.7l-.4 .7M143.6 178.7l-.3 .7M144 178.7l-.4 .7M144.3 178.7l-.4 .7M144.6 178.7l-.3 .7M145 178.7l-.4 .7M145.3 178.7l-.4 .7M145.6 178.7l-.3 .7"/>
<path d="M146 178.7l-.4 .7M146.2 178.9l-.3 .5M146.6 179.4h2.5M146.3 181.5h2.8"/>
</g>
<path d="M140.6 177h.8z" fill="#231f20"/>
<path d="M140.6 177h.8" fill="none" stroke="#231f20" stroke-width=".2"/>
<g fill="#231f20">
<path d="M141.3 176.8l.7 .2-.7 .1z"/>
<path d="M146.9 177h.7z"/>
</g>
<path d="M146.9 177h.7" fill="none" stroke="#231f20" stroke-width=".2"/>
<g fill="#231f20">
<path d="M146.3 177l.7-.2v.3z"/>
<path d="M148.3 182.2v.7z"/>
</g>
<path d="M148.3 182.2v.7" fill="none" stroke="#231f20" stroke-width=".2"/>
<g fill="#231f20">
<path d="M148.3 181.6l.2 .7h-.3z"/>
<path d="M148.3 177.9v.8z"/>
</g>
<path d="M148.3 177.9v.8" fill="none" stroke="#231f20" stroke-width=".2"/>
<path d="M148.2 178.6h.3l-.2 .7z" fill="#231f20"/>
<path d="M142 175.9v2.4M146.2 175.9v2.4" fill="none" stroke="#231f20" stroke-width=".2"/>
<path d="M144.1 179.8v3.4z" fill="#fff"/>
<path d="M144.1 179.8v3.4" fill="none" stroke="#231f20" stroke-width=".2"/>
<path d="M144.1 183.3v.3z" fill="#fff"/>
<path d="M144.1 183.3v.3" fill="none" stroke="#231f20" stroke-width=".2"/>
<path d="M144.1 183.8v.3z" fill="#fff"/>
<path d="M144.1 183.8v.3" fill="none" stroke="#231f20" stroke-width=".2"/>
<path d="M144.1 184.2v2.8z" fill="#fff"/>
<path d="M144.1 184.2v2.8" fill="none" stroke="#231f20" stroke-width=".2"/>
<path d="M142.4 181.6h3.4v4.2h-1l-.1 1.2h-1.1l-.1-1.2h-1.1z" fill="#fff"/>
<path d="M143.5 181.6h-1.1v4.2h1.1l.1 1.2h1.1l.1-1.2h1v-4.2h-1.1" fill="none" stroke="#231f20" stroke-width=".2"/>
<circle cx="142.9" cy="185.3" r=".17" fill="#231f20"/>
<circle cx="142.9" cy="185.3" r=".17" fill="none" stroke="#231f20" stroke-width=".2"/>
<circle cx="145.4" cy="185.3" r=".17" fill="#231f20"/>
<circle cx="145.4" cy="185.3" r=".17" fill="none" stroke="#231f20" stroke-width=".2"/>
<path d="M143.6 185.8h1.1z" fill="#231f20"/>
<path d="M143.6 185.8h1.1" fill="none" stroke="#231f20" stroke-width=".2"/>
<path d="M143.5 181.5h1.3z" fill="#231f20"/>
<path d="M141 178.4v1.4M143.5 181.5h1.3" fill="none" stroke="#231f20" stroke-width=".2"/>
<path d="M144.1 187v1.1" fill="none" stroke="#231f20" stroke-width=".42"/>
<g fill="#231f20">
<path d="M140.8 179.8h.3l-.1 .8z"/>
<path d="M141 177.7l.1 .7h-.3z"/>
</g>
<path d="M174.6 205.6l1.6 2.8" fill="none" stroke="#231f20" stroke-width=".2"/>
<path d="M174.1 204.8l.9 .9-.6 .3z" fill="#231f20"/>
<path d="M177.9 180a40.8 40.8 0 0 0-21.5 8.7 35.1 35.1 0 0 0-5.5 6.4l-4.9 5.9-4.5 5.2" fill="none" stroke="#ee1d23" stroke-width=".85" stroke-linecap="butt"/>
<path d="M177.8 192.7a25.8 25.8 0 0 0-16.7-3.2 21.9 21.9 0 0 0-13.9 10.3 43.6 43.6 0 0 0-5.7 18.1M177.9 206.6a40.1 40.1 0 0 1-12 .2 19 19 0 0 0-9.6-.4 7.5 7.5 0 0 1-3.6-.4 3.5 3.5 0 0 0-3.9 1.1 17.5 17.5 0 0 0-5.2 8.5l-.7 2.6M177.9 206a34.6 34.6 0 0 0-17-4 19.7 19.7 0 0 0-17.9 13.5M178 202.7a21.1 21.1 0 0 1-9.7-.6 33.4 33.4 0 0 0-15.1-.3 15 15 0 0 0-10.3 11.6" fill="none" stroke="#0072bc" stroke-width=".42"/>
<g fill="#fff">
<path d="M148.6 177.1h8.3v2.6h-8.3z"/>
<path d="M173.9 208.3h10.7v2.4h-10.7z"/>
<path d="M178.3 178.7h6.3v2.3h-6.3z"/>
<path d="M178.3 205.9h7v2.3h-7z"/>
<path d="M178.2 201.2h6.2v2.4h-6.2z"/>
<path d="M170.6 193h15.1v4.5h-15.1z"/>
</g>
<text font-size="6.7" fill="#fff" x="198.8" y="292.5">6</text>
<text font-size="5.6" x="149.6" y="13.8">TL-N/TL-Q/TL-G</text>
<g font-size="3.2" fill="#003380">
<text x="12" y="33.6">Thickness of Sensing Object vs.</text>
<text x="73" y="33.6">Sensing Object Size vs. Sensing Distance</text>
<text x="12" y="38.3">Sensing Distance</text>
<text x="12" y="104.3">Influence of Sensing Object Size and Material</text>
</g>
<g font-size="3.2">
<text x="12" y="43.4">TL-G3D-3</text>
<text x="73" y="43.4">TL-Q5MC@</text>
<text x="133" y="43.4">TL-G3D-3</text>
<text x="12" y="109.4">TL-Q2MC1</text>
<text x="73" y="109.4">TL-Q5M@@</text>
<text x="133" y="109.4">TL-N5@</text>
<text x="12" y="169.9">TL-N7MD@</text>
<text x="73" y="169.9">TL-N12MD@</text>
<text x="133" y="169.9">TL-N20MD@</text>
</g>
<g font-size="2.5" fill="#231f20">
<text x="147.9" y="118.5">t = 1 mm</text>
<text x="89.8" y="179">t = 1 mm</text>
<text x="150" y="179.8">t = 1 mm</text>
<text x="30.6" y="180.8">t = 1 mm</text>
</g>
<g font-size="2.3" fill="#231f20">
<text x="56.9" y="60">l</text>
<text x="61.1" y="57.6">d</text>
<text x="176" y="59.9">l</text>
</g>
<g font-size="2.1" fill="#231f20">
<text x="51.3" y="52.1">R = 10 mm</text>
<text x="51.3" y="50.1">d = 5 mm</text>
<text x="59.7" y="53.9">X</text>
<text x="170.2" y="51.6">t</text>
<text x="170.3" y="49.6">l = 5 mm</text>
<text x="170.8" y="51.7">= 0.5 mm</text>
<text x="178.7" y="53.8">X</text>
<text x="47.4" y="60">1 mm</text>
<text x="165.7" y="59.8">1 mm</text>
<text x="121.9" y="71.1">X</text>
<text x="60.8" y="122.6">X</text>
<text x="86.3" y="120.3">X</text>
<text x="146.6" y="120.2">X</text>
<text x="27.1" y="181.2">X</text>
<text x="87.6" y="181.2">X</text>
<text x="147.7" y="181.3">X</text>
</g>
<g font-size="2" fill="#231f20">
<text x="24.1" y="49.4">Operate</text>
<text x="24.1" y="51.6">Reset</text>
<text x="75.5" y="49">7</text>
<text x="78.3" y="51.1">t = 1 mm</text>
<text x="134.7" y="52.7">10</text>
<text x="14.6" y="59.3">9</text>
<text x="75.5" y="55.3">6</text>
<text x="14.2" y="61.5" transform="rotate(-90 14.2 61.5)">Distance X (mm)</text>
<text x="74.2" y="62.6" transform="rotate(-90 74.2 62.6)">Distance X (mm)</text>
<text x="75.5" y="62.1">5</text>
<text x="134.2" y="61.6" transform="rotate(-90 134.2 61.6)">Distance X (mm)</text>
<text x="135.8" y="62.3">9</text>
<text x="14.6" y="71.3">8</text>
<text x="75.5" y="69">4</text>
<text x="135.8" y="71.9">8</text>
<text x="75.5" y="75.8">3</text>
<text x="172.6" y="72.3">Operate</text>
<text x="14.6" y="83.3">7</text>
<text x="75.5" y="82.7">2</text>
<text x="135.8" y="81.5">7</text>
<text x="174" y="78.9">Reset</text>
<text x="75.5" y="89.5">1</text>
<text x="14.7" y="96.5">0.01</text>
<text x="28.5" y="96.5">0.1</text>
<text x="32.5" y="98.7">Thickness of sensing object: t (mm)</text>
<text x="42.9" y="96.5">1.0</text>
<text x="57" y="96.5">10</text>
<text x="75.8" y="97.7">0</text>
<text x="88.4" y="97.7">10</text>
<text x="92.2" y="100.1">Side length of sensing object: d (mm)</text>
<text x="100.4" y="97.7">20</text>
<text x="112.4" y="97.7">30</text>
<text x="123.3" y="97.7">40</text>
<text x="135.9" y="96.6">0</text>
<text x="139.5" y="96.6">1</text>
<text x="142.7" y="96.6">2</text>
<text x="145.5" y="96.6">3</text>
<text x="148.4" y="96.6">4</text>
<text x="151.9" y="96.6">5</text>
<text x="152.3" y="99">Side length of sensing object: d (mm)</text>
<text x="154.7" y="96.6">6</text>
<text x="157.9" y="96.6">7</text>
<text x="160.7" y="96.6">8</text>
<text x="163.9" y="96.6">9 10 11 12 13 14</text>
<text x="181.2" y="96.6">15</text>
<text x="15.4" y="114.8">4</text>
<text x="75.8" y="114.9">6</text>
<text x="135.2" y="119.8">6</text>
<text x="75.8" y="122.3">5</text>
<text x="120.6" y="124.2">Iron</text>
<text x="14.2" y="128.3" transform="rotate(-90 14.2 128.3)">Distance X (mm)</text>
<text x="15.4" y="126.2">3</text>
<text x="74.2" y="128.3" transform="rotate(-90 74.2 128.3)">Distance X (mm)</text>
<text x="75.8" y="130.3">4</text>
<text x="111" y="130.5">Stainless steel</text>
<text x="134.2" y="127.2" transform="rotate(-90 134.2 127.2)">Distance X (mm)</text>
<text x="135.2" y="126.6">5</text>
<text x="180.1" y="126.9">Iron</text>
<text x="111" y="132.8">(SUS304)</text>
<text x="135.2" y="133.5">4</text>
<text x="15.4" y="138.2">2</text>
<text x="40" y="140.7">Stainless steel</text>
<text x="40" y="143">(SUS304)</text>
<text x="57.6" y="138.3">Iron</text>
<text x="75.8" y="138.3">3</text>
<text x="135.2" y="140.3">3</text>
<text x="57.5" y="147.6">Brass</text>
<text x="75.8" y="146.3">2</text>
<text x="118.9" y="146.9">Brass</text>
<text x="135.2" y="147.2">2</text>
<text x="170.3" y="144.4">Stainless steel</text>
<text x="170.3" y="146.6">(SUS304)</text>
<text x="15.4" y="150.2">1</text>
<text x="42.9" y="154.9">Aluminum</text>
<text x="57.5" y="151.6">Copper</text>
<text x="75.8" y="154.3">1</text>
<text x="114.7" y="150.9">Aluminum</text>
<text x="135.2" y="154">1</text>
<text x="164.3" y="153.8">Aluminum</text>
<text x="179.3" y="156.4">Brass</text>
<text x="15.5" y="163.3">0</text>
<text x="23.9" y="163.3">10</text>
<text x="32" y="163.3">20</text>
<text x="32" y="165.6">Side length of sensing object: d (mm)</text>
<text x="39.8" y="163.3">30</text>
<text x="47.9" y="163.3">40</text>
<text x="56" y="163.3">50</text>
<text x="63" y="163.3">60</text>
<text x="75.9" y="163.4">0</text>
<text x="82.1" y="163.4">5</text>
<text x="86.8" y="163.4">10</text>
<text x="92.4" y="163.4">15</text>
<text x="92.7" y="165.7">Side length of sensing object: d (mm)</text>
<text x="97.7" y="163.4">20</text>
<text x="103" y="163.4">25</text>
<text x="108.7" y="163.4">30</text>
<text x="113.6" y="163.4">35</text>
<text x="118.9" y="163.4">40</text>
<text x="123.4" y="163.4">45</text>
<text x="135.3" y="162.2">0</text>
<text x="140.8" y="162.2">10</text>
<text x="146.1" y="162.2">20</text>
<text x="151.8" y="162.2">30</text>
<text x="151.9" y="164.3">Side length of sensing object: d (mm)</text>
<text x="157.1" y="162.2">40</text>
<text x="162.4" y="162.2">50</text>
<text x="168" y="162.2">60</text>
<text x="172.9" y="162.2">70</text>
<text x="178.2" y="162.2">80</text>
<text x="14.7" y="174.7">10</text>
<text x="75.3" y="174.7">14</text>
<text x="135.4" y="174.8">24</text>
<text x="15.9" y="183.7">8</text>
<text x="75.3" y="181">12</text>
<text x="118.5" y="181.3">Iron</text>
<text x="135.4" y="182.2">20</text>
<text x="178.5" y="180.6">Iron</text>
<text x="14.2" y="188.5" transform="rotate(-90 14.2 188.5)">Distance X (mm)</text>
<text x="58" y="187.2">Iron</text>
<text x="74.2" y="188.4" transform="rotate(-90 74.2 188.4)">Distance X (mm)</text>
<text x="75.3" y="187.8">10</text>
<text x="134.2" y="188.4" transform="rotate(-90 134.2 188.4)">Distance X (mm)</text>
<text x="135.4" y="190.2">16</text>
<text x="15.9" y="193.3">6</text>
<text x="49.9" y="196.5">Stainless steel</text>
<text x="76.4" y="194.7">8</text>
<text x="112.5" y="197.6">Stainless steel</text>
<text x="170.8" y="194.9">Stainless steel</text>
<text x="170.8" y="197.2">(SUS304)</text>
<text x="15.9" y="202.9">4</text>
<text x="49.9" y="198.8">(SUS304)</text>
<text x="76.4" y="201.5">6</text>
<text x="112.5" y="199.9">(SUS304)</text>
<text x="118.3" y="203.8">Brass</text>
<text x="135.4" y="198.2">12</text>
<text x="178.4" y="203.1">Brass</text>
<text x="58" y="204.9">Brass</text>
<text x="76.4" y="208.4">4</text>
<text x="118.5" y="208.2">Copper</text>
<text x="136.5" y="206.2">8</text>
<text x="178.6" y="207.8">Copper</text>
<text x="15.9" y="212.5">2</text>
<text x="58" y="212.8">Copper</text>
<text x="76.4" y="215.2">2</text>
<text x="114.5" y="210.8">Aluminum</text>
<text x="136.5" y="214.2">4</text>
<text x="174.1" y="210.3">Aluminum</text>
<text x="15.8" y="223.2">0</text>
<text x="24.2" y="223.2">10</text>
<text x="32.3" y="223.2">20</text>
<text x="32.5" y="225.5">Side length of sensing object: d (mm)</text>
<text x="40.4" y="223.2">30</text>
<text x="48.2" y="223.2">40</text>
<text x="56.3" y="223.2">50</text>
<text x="62.9" y="223.2">60</text>
<text x="76.3" y="223.2">0</text>
<text x="84.7" y="223.2">10</text>
<text x="92.8" y="223.2">20</text>
<text x="92.9" y="225.5">Side length of sensing object: d (mm)</text>
<text x="100.9" y="223.2">30</text>
<text x="108.7" y="223.2">40</text>
<text x="116.8" y="223.2">50</text>
<text x="123.5" y="223.2">60</text>
<text x="136.4" y="223.3">0</text>
<text x="144.8" y="223.3">10</text>
<text x="153" y="223.3">20</text>
<text x="153.2" y="225.5">Side length of sensing object: d (mm)</text>
<text x="161.1" y="223.3">30</text>
<text x="168.8" y="223.3">40</text>
<text x="176.9" y="223.3">50</text>
<text x="183.6" y="223.3">60</text>
</g>
<g font-size="1.8" fill="#231f20">
<text x="182.7" y="56.4">d</text>
<text x="183.2" y="57.8">d</text>
<text x="184.2" y="56.4">×</text>
<text x="117" y="66.2">d ×</text>
<text x="117.4" y="67.6">d</text>
<text x="56.5" y="118.1">d</text>
<text x="57" y="119.5">d</text>
<text x="58" y="118.1">×</text>
<text x="81.5" y="116">d</text>
<text x="81.9" y="117.4">d</text>
<text x="82.9" y="116">×</text>
<text x="141.5" y="116.1">d</text>
<text x="142" y="117.5">d</text>
<text x="143" y="116.1">×</text>
<text x="22.2" y="177">d ×</text>
<text x="22.7" y="178.4">d</text>
<text x="82.9" y="176.8">d ×</text>
<text x="83.4" y="178.2">d</text>
<text x="142.9" y="177">d ×</text>
<text x="143.3" y="178.4">d</text>
<text x="56" y="210.1">Aluminum</text>
</g>
<text font-size=".7" x="191.6" y="45.7">v</text>
</svg>
